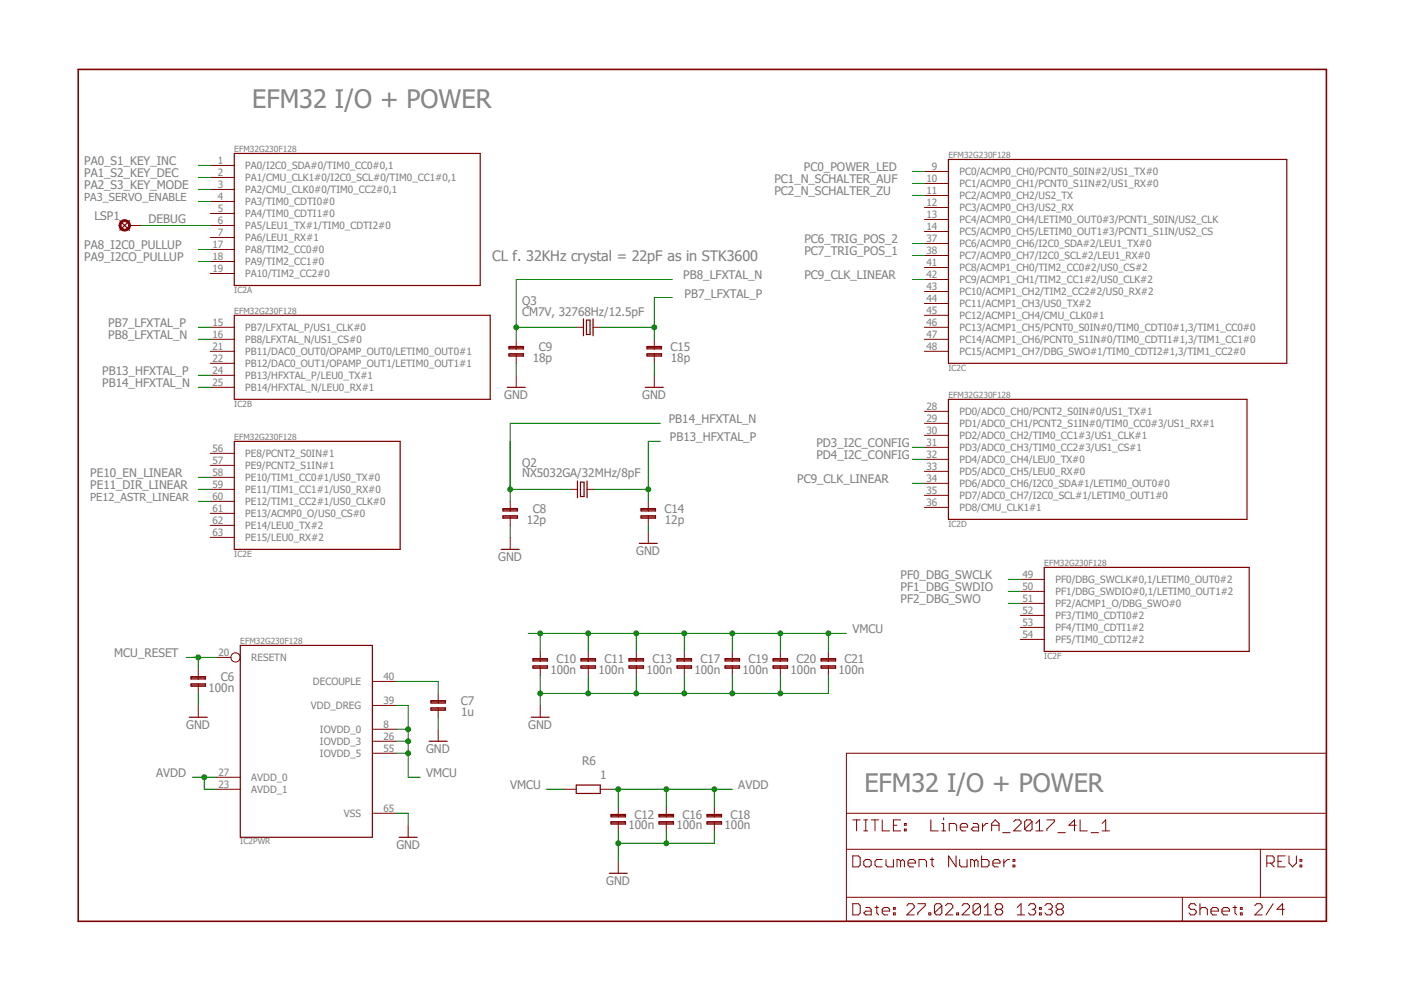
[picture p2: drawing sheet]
<svg xmlns="http://www.w3.org/2000/svg" width="297mm" height="210mm" viewBox="0 0 297 210" stroke-linecap="round" stroke-linejoin="round" font-family="sans-serif">
<path d="M16.5 14.7h264.1v180.2h-264.1z" fill="none" stroke="#7f0000" stroke-width=".34"/>
<g fill="none" stroke="#7f0000" stroke-width=".21">
<path d="M44.5 35h5.1M44.5 37.5h5.1M195.6 36.3h5.1M195.6 38.8h5.1M44.5 40.1h5.1M44.5 42.6h5.1M44.5 45.2h5.1M44.5 47.7h5.1M44.5 50.2h5.1M44.5 52.8h5.1M44.5 55.3h5.1M44.5 57.9h5.1"/>
<path d="M195.6 41.4h5.1M195.6 43.9h5.1M195.6 46.4h5.1M195.6 49h5.1M195.6 51.5h5.1M195.6 54.1h5.1M195.6 56.6h5.1M195.6 59.1h5.1M44.5 69.3h5.1M44.5 71.8h5.1M44.5 74.3h5.1M44.5 76.9h5.1"/>
<path d="M44.5 79.4h5.1M109.2 71.8v2M109.2 74.8v2.1M109.2 79.4v2.6M121.9 69.3h1.5M125.5 69.3h1.5M138.4 71.8v2M138.4 74.8v2.1M138.4 79.4v2.6M195.6 69.3h5.1M195.6 71.8h5.1M195.6 74.3h5.1"/>
<path d="M195.6 61.7h5.1M195.6 64.2h5.1M195.6 66.7h5.1M44.5 82h5.1M44.5 95.9h5.1M44.5 98.5h5.1M195.6 87h5.1M195.6 89.6h5.1M195.6 92.1h5.1M195.6 94.7h5.1M195.6 97.2h5.1M195.6 99.7h5.1"/>
<path d="M44.5 101h5.1M44.5 103.5h5.1M44.5 106.1h5.1M44.5 108.6h5.1M44.5 111.2h5.1M44.5 113.7h5.1M107.9 106.1v2M107.9 109.1v2.1M107.9 113.7v2.5M120.6 103.5h1.6M124.2 103.5h1.5M137.2 106.1v2"/>
<path d="M137.2 109.1v2.1M137.2 112.4v2.6M195.6 102.3h5.1M195.6 104.8h5.1M195.6 107.4h5.1M45.8 139.1h3M114.3 137.8v2.1M124.5 137.8v2.1M134.6 137.8v2.1M144.8 137.8v2.1M154.9 137.8v2.1M165.1 137.8v2.1"/>
<path d="M175.3 137.8v2.1M215.9 122.6h5M215.9 125.1h5M215.9 127.7h5M215.9 130.2h5M215.9 132.8h5M215.9 135.3h5M41.9 141.6v2.1M41.9 144.7v2M41.9 149.3v2.5M78.8 159.4h5M78.8 144.2h5"/>
<path d="M78.8 149.3h5M78.8 154.3h5M78.8 156.8h5M92.7 146.7v2.1M92.7 149.8v2M92.7 154.3v2.5M114.3 140.9v2M114.3 149.3v2.5M124.5 140.9v2M134.6 140.9v2M144.8 140.9v2M154.9 140.9v2"/>
<path d="M165.1 140.9v2M175.3 140.9v2M179.1 159.4h101.5v35.5h-101.5zM45.8 164.5h5M45.8 167h5M78.8 172.1h5M86.4 174.6v2.6M119.4 167h2.5M127 167h2.5M130.8 170.8v2M130.8 173.9v2M141 170.8v2"/>
<path d="M141 173.9v2M151.1 170.8v2M151.1 173.9v2M179.1 179.7h101.5M179.1 172.1h101.5M180.4 173.5h1.6M181.2 173.5v2.3M182.7 173.5h.9M182.7 175.8h.9M183.2 173.5v2.3M184.3 173.5h1.6M185.1 173.5v2.3"/>
<path d="M186.6 173.5v2.3h1.6M189 174.6h.8M190.5 173.5h-1.5v2.3h1.5M191.3 175.4h.4v.4h-.4zM191.3 174.2h.4v.4h-.4zM196.9 173.5v2.3h1.6M199.3 175.8h.8M199.3 174.2h.3v1.6M199.6 173.1v.4M200.8 175.8v-1.6h1.2l.4 .4v1.2M203.2 175h1.5v-.4l-.4-.4h-.8l-.3 .4v.8l.3 .4h.8M205.9 174.2h.8l.3 .4v1.2h-1.1l-.4-.4 .4-.4h1.1"/>
<path d="M207.9 174.2v1.6M209 174.2h-.4l-.7 .8M209.8 174.6h1.6M209.8 175.8v-1.6l.8-.7 .8 .7v1.6M212.1 176.2h1.6M214.5 173.9l.3-.4h.8l.4 .4v.3l-1.5 1.6h1.5M218.4 173.9l-.4-.4h-.8l-.4 .4v1.5M218.4 173.9v1.5l-.4 .4h-.8l-.4-.4M218.4 173.9l-1.6 1.5M219.2 174.2l.7-.7v2.3M219.2 175.8h1.5M221.5 173.5h1.6v.4l-1.6 1.5v.4"/>
<path d="M223.8 176.2h1.6M227.7 174.6h-1.6l1.2-1.1v2.3M228.5 173.5v2.3h1.5M230.8 176.2h1.6M233.2 175.8h1.5M233.2 174.2l.7-.7v2.3M266.7 179.7v10.2M130.8 182.2v2.6M179.1 189.9h101.5M180.4 181.1h1.2l.4 .4v1.5l-.4 .4h-1.2zM180.4 191.2h1.2l.4 .4v1.6l-.4 .4h-1.2zM182.7 182.2l.5-.3h.7l.4 .3v.8l-.4 .4h-.7l-.5-.4z"/>
<path d="M183.2 192h.7l.4 .4v1.2h-1.1l-.5-.4 .5-.4h1.1M185.1 192h.8M185.5 191.6v1.6l.4 .4M186.6 192.8h1.6v-.4l-.4-.4h-.7l-.5 .4v.8l.5 .4h.7M186.6 181.9h-1.1l-.4 .3v.8l.4 .4h1.1M187.4 181.9v1.1l.4 .4h1.2v-1.5M189 193.2h.4v.4h-.4zM189 192h.4v.4h-.4zM190.5 182.2l-.3-.3h-.4v1.5M190.5 182.2l.5-.3 .3 .3v1.2M190.5 182.2v1.2M191.9 191.6l.3-.4h.8l.4 .4v.4l-1.5 1.6h1.5"/>
<path d="M192.1 182.6h1.6v-.4l-.4-.3h-.8l-.4 .3v.8l.4 .4h.8M194.2 191.2h1.5v.4l-1.5 1.6v.4M194.4 183.4v-1.5h1.2l.4 .3v1.2M196.5 193.2h.4v.4h-.4zM196.8 181.9h.8M197.2 181.5v1.5l.4 .4M199.3 191.6v1.6l-.4 .4h-.8l-.4-.4M199.3 191.6l-.4-.4h-.8l-.4 .4v1.6M199.3 191.6l-1.6 1.6M200 191.6l.4-.4h.8l.4 .4v.4l-1.6 1.6h1.6M202.3 181.1v2.3l-1.6-2.3v2.3M202.4 193.2h.4v.4h-.4z"/>
<path d="M203 181.9v1.1l.4 .4h1.2v-1.5M203.5 191.6l.4-.4h.8l.4 .4v.4l-1.6 1.6h1.6M206.2 182.2l-.5-.3h-.3v1.5M206.2 182.2v1.2M206.2 182.2l.3-.3 .4 .3v1.2M207.4 191.6v1.6l-.4 .4h-.7l-.4-.4M207.4 191.6l-.4-.4h-.7l-.4 .4v1.6M207.4 191.6l-1.5 1.6M207.7 181.1v2.3h1.2l.4-.4v-.8l-.4-.3h-1.2M208.2 193.6h1.6M208.2 192l.8-.8v2.4M210.1 182.6h1.5v-.4l-.4-.3h-.8l-.3 .3v.8l.3 .4h.8"/>
<path d="M210.9 192.4l-.3 .4v.4l.3 .4h.8l.4-.4v-.4l-.4-.4M210.9 192.4l-.3-.4v-.4l.3-.4h.8l.4 .4v.4l-.4 .4M210.9 192.4h.8M212.4 181.9v1.5M213.6 181.9h-.5l-.7 .7M214.3 183h.4v.4h-.4zM214.3 181.9h.4v.3h-.4zM215.2 193.6h1.6M215.2 192l.8-.8v2.4M217.6 191.6l.4-.4h.7l.4 .4v.4l-.4 .4M218.4 192.4h.3M218.7 192.4l.4 .4v.4l-.4 .4h-.7l-.4-.4"/>
<path d="M219.9 193.2h.4v.4h-.4zM219.9 192h.4v.4h-.4zM221.1 191.6l.4-.4h.7l.4 .4v.4l-.4 .4M221.9 192.4h.3M222.2 192.4l.4 .4v.4l-.4 .4h-.7l-.4-.4M223.8 192.4l-.4 .4v.4l.4 .4h.8l.4-.4v-.4l-.4-.4M223.8 192.4l-.4-.4v-.4l.4-.4h.8l.4 .4v.4l-.4 .4M223.8 192.4h.8M250.1 189.9v5M253.1 191.6l-.4-.4h-.8l-.4 .4v.4l.4 .4h.8l.4 .4v.4l-.4 .4h-.8l-.4-.4M253.9 192.4l.4-.4h.7l.4 .4v1.2M253.9 191.2v2.4"/>
<path d="M256.2 192.8h1.6v-.4l-.4-.4h-.8l-.4 .4v.8l.4 .4h.8M258.5 192.8h1.6v-.4l-.4-.4h-.8l-.4 .4v.8l.4 .4h.8M260.9 192h.8M261.3 191.6v1.6l.4 .4M262.4 193.2h.4v.4h-.4zM262.4 192h.4v.4h-.4zM265.5 191.6l.4-.4h.8l.3 .4v.4l-1.5 1.6h1.5M268 182.6h1.2l.4-.4v-.7l-.4-.4h-1.2v2.3M268.8 182.6l.8 .8M269.4 191.2l-1.6 2.4M270.4 182.2h.7M271.7 192.4h-1.5l1.2-1.2v2.4"/>
<path d="M271.9 181.1h-1.5v2.3h1.5M272.7 181.1v1.5l.8 .8 .8-.8v-1.5M275 183h.4v.4h-.4zM275 181.9h.4v.3h-.4z"/>
<circle cx="49.8" cy="139.1" r=".98"/>
</g>
<g fill="none" stroke="#7f0000" stroke-width=".25">
<path d="M49.6 32.5h52v27.9h-52zM200.7 33.7h71.5v43.2h-71.5zM25.4 46.7l2 2M27.4 46.7l-2 2M49.6 66.7h54.1v17.8h-54.1zM107.7 74.8h3v.6h-3zM107.7 73.3h3v.5h-3zM107.7 75.1h3M107.7 73.6h3M123.4 67.5v3.5M124.1 67.7h.7v3.1h-.7zM125.5 67.5v3.5"/>
<path d="M136.9 74.8h3.1v.6h-3.1zM136.9 73.3h3.1v.5h-3.1zM136.9 75.1h3.1M136.9 73.6h3.1M49.6 93.4h35.1v22.8h-35.1zM107.3 82h3.8M136.5 82h3.8M200.7 84.5h63.1v25.4h-63.1zM106 116.2h3.9M106.4 109.1h3.1v.5h-3.1zM106.4 107.6h3.1v.5h-3.1zM106.4 109.4h3.1"/>
<path d="M106.4 107.9h3.1M122.2 101.8v3.5M122.8 102h.8v3.1h-.8zM124.2 101.8v3.5M135.3 115h3.8M135.6 109.1h3.1v.5h-3.1zM135.6 107.6h3.1v.5h-3.1zM135.6 109.4h3.1M135.6 107.9h3.1M50.8 136.6h28v40.6h-28zM112.8 139.4h3v.5h-3zM112.8 139.6h3"/>
<path d="M122.9 139.4h3.1v.5h-3.1zM122.9 139.6h3.1M133.1 139.4h3v.5h-3zM133.1 139.6h3M143.3 139.4h3v.5h-3zM143.3 139.6h3M153.4 139.4h3.1v.5h-3.1zM153.4 139.6h3.1M163.6 139.4h3v.5h-3zM163.6 139.6h3M173.7 139.4h3.1v.5h-3.1zM173.7 139.6h3.1"/>
<path d="M220.9 120.1h43.4v17.7h-43.4zM40 151.8h3.9M40.4 144.7h3.1v.5h-3.1zM40.4 143.2h3.1v.5h-3.1zM40.4 144.9h3.1M40.4 143.4h3.1M90.8 156.8h3.8M91.2 149.8h3v.5h-3zM91.2 148.3h3v.5h-3zM91.2 150h3M91.2 148.5h3M112.4 151.8h3.8"/>
<path d="M112.8 140.9h3v.5h-3zM112.8 141.1h3M122.9 140.9h3.1v.5h-3.1zM122.9 141.1h3.1M133.1 140.9h3v.5h-3zM133.1 141.1h3M143.3 140.9h3v.5h-3zM143.3 141.1h3M153.4 140.9h3.1v.5h-3.1zM153.4 141.1h3.1M163.6 140.9h3v.5h-3zM163.6 141.1h3"/>
<path d="M173.7 140.9h3.1v.5h-3.1zM173.7 141.1h3.1M84.5 177.2h3.8M121.9 166.1h5.1v1.8h-5.1zM129.3 173.9h3v.5h-3zM129.3 172.3h3v.5h-3zM129.3 174.1h3M129.3 172.6h3M139.4 173.9h3.1v.5h-3.1zM139.4 172.3h3.1v.5h-3.1zM139.4 174.1h3.1M139.4 172.6h3.1"/>
<path d="M149.6 173.9h3.1v.5h-3.1zM149.6 172.3h3.1v.5h-3.1zM149.6 174.1h3.1M149.6 172.6h3.1M128.9 184.8h3.8"/>
</g>
<path d="M25.5 46.8a1.22 1.22 0 0 1 1.9 .2 1.22 1.22 0 0 1-.6 1.8 1.22 1.22 0 0 1-1.6-1.1h.4a.81 .81 0 0 1 1-.8 .81 .81 0 0 1 .4 1.3 .81 .81 0 0 1-1.3-.2l-.1-.3h-.4z" fill-rule="evenodd" fill="#7f0000"/>
<path d="M25.5 46.8a1.22 1.22 0 0 1 1.9 .2 1.22 1.22 0 0 1-.6 1.8 1.22 1.22 0 0 1-1.6-1.1h.4a.81 .81 0 0 1 1-.8 .81 .81 0 0 1 .4 1.3 .81 .81 0 0 1-1.3-.2l-.1-.3h-.4zM27.4 47.7h2.5" fill="none" stroke="#7f0000" stroke-width=".21"/>
<path d="M130.8 175.9v6.3M141 175.9v2.5h-10.2" fill="none" stroke="#007f00" stroke-width=".21"/>
<circle cx="130.8" cy="178.4" r=".51" fill="#007f00"/>
<g fill="none" stroke="#007f00" stroke-width=".21">
<path d="M151.1 175.9v2.5h-10.1"/>
<circle cx="130.8" cy="178.4" r=".51"/>
</g>
<circle cx="141" cy="178.4" r=".51" fill="#007f00"/>
<g fill="none" stroke="#007f00" stroke-width=".21">
<path d="M114.3 142.9v6.4M124.5 142.9v3.8h-10.2"/>
<circle cx="141" cy="178.4" r=".51"/>
</g>
<circle cx="114.3" cy="146.7" r=".51" fill="#007f00"/>
<g fill="none" stroke="#007f00" stroke-width=".21">
<path d="M134.6 142.9v3.8h-10.1"/>
<circle cx="114.3" cy="146.7" r=".51"/>
</g>
<circle cx="124.5" cy="146.7" r=".51" fill="#007f00"/>
<g fill="none" stroke="#007f00" stroke-width=".21">
<path d="M144.8 142.9v3.8h-10.2"/>
<circle cx="124.5" cy="146.7" r=".51"/>
</g>
<circle cx="134.6" cy="146.7" r=".51" fill="#007f00"/>
<g fill="none" stroke="#007f00" stroke-width=".21">
<path d="M154.9 142.9v3.8h-10.1"/>
<circle cx="134.6" cy="146.7" r=".51"/>
</g>
<circle cx="144.8" cy="146.7" r=".51" fill="#007f00"/>
<g fill="none" stroke="#007f00" stroke-width=".21">
<path d="M165.1 142.9v3.8h-10.2"/>
<circle cx="144.8" cy="146.7" r=".51"/>
</g>
<circle cx="154.9" cy="146.7" r=".51" fill="#007f00"/>
<g fill="none" stroke="#007f00" stroke-width=".21">
<path d="M175.3 142.9v3.8h-10.2"/>
<circle cx="154.9" cy="146.7" r=".51"/>
</g>
<circle cx="165.1" cy="146.7" r=".51" fill="#007f00"/>
<g fill="none" stroke="#007f00" stroke-width=".21">
<path d="M109.2 76.9v2.5M138.4 76.9v2.5M107.9 111.2v2.5M137.2 111.2v1.2M114.3 137.8v-3.8h30.5v3.8M124.5 134v3.8M134.6 134v3.8M41.9 146.7v2.6M83.8 144.2h8.9v2.5M92.7 151.8v2.5M83.8 172.1h2.6v2.5M115.6 167h3.8"/>
<circle cx="165.1" cy="146.7" r=".51"/>
</g>
<circle cx="134.6" cy="134" r=".51" fill="#007f00"/>
<circle cx="134.6" cy="134" r=".51" fill="none" stroke="#007f00" stroke-width=".21"/>
<circle cx="124.5" cy="134" r=".51" fill="#007f00"/>
<g fill="none" stroke="#007f00" stroke-width=".21">
<path d="M144.8 134h10.1v3.8"/>
<circle cx="124.5" cy="134" r=".51"/>
</g>
<circle cx="144.8" cy="134" r=".51" fill="#007f00"/>
<g fill="none" stroke="#007f00" stroke-width=".21">
<path d="M154.9 134h10.2v3.8"/>
<circle cx="144.8" cy="134" r=".51"/>
</g>
<circle cx="154.9" cy="134" r=".51" fill="#007f00"/>
<g fill="none" stroke="#007f00" stroke-width=".21">
<path d="M165.1 134h10.2v3.8"/>
<circle cx="154.9" cy="134" r=".51"/>
</g>
<circle cx="165.1" cy="134" r=".51" fill="#007f00"/>
<g fill="none" stroke="#007f00" stroke-width=".21">
<path d="M175.3 134h3.8"/>
<circle cx="165.1" cy="134" r=".51"/>
</g>
<circle cx="175.3" cy="134" r=".51" fill="#007f00"/>
<g fill="none" stroke="#007f00" stroke-width=".21">
<path d="M113 134h1.3"/>
<circle cx="175.3" cy="134" r=".51"/>
</g>
<circle cx="114.3" cy="134" r=".51" fill="#007f00"/>
<g fill="none" stroke="#007f00" stroke-width=".21">
<path d="M111.8 134h1.2M83.8 154.3h2.6v5.1h-2.6M83.8 156.8h2.6"/>
<circle cx="114.3" cy="134" r=".51"/>
</g>
<circle cx="86.4" cy="156.8" r=".51" fill="#007f00"/>
<g fill="none" stroke="#007f00" stroke-width=".21">
<path d="M83.8 149.3h2.6v5"/>
<circle cx="86.4" cy="156.8" r=".51"/>
</g>
<circle cx="86.4" cy="154.3" r=".51" fill="#007f00"/>
<g fill="none" stroke="#007f00" stroke-width=".21">
<path d="M86.4 159.4v5.1"/>
<circle cx="86.4" cy="154.3" r=".51"/>
</g>
<circle cx="86.4" cy="159.4" r=".51" fill="#007f00"/>
<g fill="none" stroke="#007f00" stroke-width=".21">
<path d="M40.7 164.5h5.1M43.2 164.5v2.5h2.6M86.4 164.5h2.5"/>
<circle cx="86.4" cy="159.4" r=".51"/>
</g>
<circle cx="43.2" cy="164.5" r=".51" fill="#007f00"/>
<g fill="none" stroke="#007f00" stroke-width=".21">
<path d="M129.5 167h11.5v3.8M130.8 167v3.8"/>
<circle cx="43.2" cy="164.5" r=".51"/>
</g>
<circle cx="130.8" cy="167" r=".51" fill="#007f00"/>
<g fill="none" stroke="#007f00" stroke-width=".21">
<path d="M141 167h10.1v3.8"/>
<circle cx="130.8" cy="167" r=".51"/>
</g>
<circle cx="141" cy="167" r=".51" fill="#007f00"/>
<g fill="none" stroke="#007f00" stroke-width=".21">
<path d="M151.1 167h3.8"/>
<circle cx="141" cy="167" r=".51"/>
</g>
<circle cx="151.1" cy="167" r=".51" fill="#007f00"/>
<g fill="none" stroke="#007f00" stroke-width=".21">
<path d="M39.4 139.1h6.4M41.9 139.1v2.5"/>
<circle cx="151.1" cy="167" r=".51"/>
</g>
<circle cx="41.9" cy="139.1" r=".51" fill="#007f00"/>
<g fill="none" stroke="#007f00" stroke-width=".21">
<path d="M41.9 69.3h2.6M127 69.3h11.4M142.2 62.9h-3.8v8.9M213.3 122.6h2.6M213.3 125.1h2.6M213.3 127.7h2.6"/>
<circle cx="41.9" cy="139.1" r=".51"/>
</g>
<circle cx="138.4" cy="69.3" r=".51" fill="#007f00"/>
<g fill="none" stroke="#007f00" stroke-width=".21">
<path d="M142.2 59.1h-33v12.7M41.9 71.8h2.6M109.2 69.3h12.7"/>
<circle cx="138.4" cy="69.3" r=".51"/>
</g>
<circle cx="109.2" cy="69.3" r=".51" fill="#007f00"/>
<g fill="none" stroke="#007f00" stroke-width=".21">
<path d="M41.9 79.4h2.6M137.2 93.4v12.7M125.7 103.5h11.5"/>
<circle cx="109.2" cy="69.3" r=".51"/>
</g>
<circle cx="137.2" cy="103.5" r=".51" fill="#007f00"/>
<g fill="none" stroke="#007f00" stroke-width=".21">
<path d="M41.9 82h2.6M137.2 93.4h2.5M139.7 89.6h-31.8v16.5M107.9 103.5h12.7"/>
<circle cx="137.2" cy="103.5" r=".51"/>
</g>
<circle cx="107.9" cy="103.5" r=".51" fill="#007f00"/>
<g fill="none" stroke="#007f00" stroke-width=".21">
<path d="M41.9 35h2.6M41.9 37.5h2.6M193 36.3h2.6M193 38.8h2.6M29.9 47.7h14.6M41.9 40.1h2.6M41.9 42.6h2.6M41.9 52.8h2.6M41.9 55.3h2.6M193 51.5h2.6M193 54.1h2.6M193 59.1h2.6"/>
<path d="M193 41.4h2.6M193 94.7h2.6M193 97.2h2.6M41.9 101h2.6M41.9 103.5h2.6M41.9 106.1h2.6M193 102.3h2.6"/>
<circle cx="107.9" cy="103.5" r=".51"/>
</g>
<g font-size="5.4" fill="#7f7f7f">
<text x="53.4" y="22.9">EFM32 I/O + POWER</text>
<text x="182.9" y="167.6">EFM32 I/O + POWER</text>
</g>
<text font-size="3" fill="#7f7f7f" x="104.1" y="55.3">CL f. 32KHz crystal = 22pF as in STK3600</text>
<g font-size="2.5" fill="#7f7f7f">
<text x="17.8" y="35">PA0_S1_KEY_INC</text>
<text x="17.8" y="40.1">PA2_S3_KEY_MODE</text>
<text x="17.8" y="37.5">PA1_S2_KEY_DEC</text>
<text x="163.8" y="38.8">PC1_N_SCHALTER_AUF</text>
<text x="163.8" y="41.4">PC2_N_SCHALTER_ZU</text>
<text x="170.1" y="36.3">PC0_POWER_LED</text>
<text x="20" y="46.6">LSP1</text>
<text x="31.5" y="47.2">DEBUG</text>
<text x="17.8" y="52.8">PA8_I2C0_PULLUP</text>
<text x="170.2" y="51.5">PC6_TRIG_POS_2</text>
<text x="17.8" y="55.3">PA9_I2CO_PULLUP</text>
<text x="144.6" y="59.1">PB8_LFXTAL_N</text>
<text x="170.2" y="54.1">PC7_TRIG_POS_1</text>
<text x="170.2" y="59.1">PC9_CLK_LINEAR</text>
<text x="110.5" y="64.5">Q3</text>
<text x="144.8" y="62.9">PB7_LFXTAL_P</text>
<text x="22.9" y="69.3">PB7_LFXTAL_P</text>
<text x="22.9" y="71.8">PB8_LFXTAL_N</text>
<text x="110.5" y="66.8">CM7V, 32768Hz/12.5pF</text>
<text x="112.7" y="76.5">18p</text>
<text x="114" y="74.2">C9</text>
<text x="141.9" y="74.2">C15</text>
<text x="141.9" y="76.5">18p</text>
<text x="21.6" y="79.4">PB13_HFXTAL_P</text>
<text x="21.6" y="82">PB14_HFXTAL_N</text>
<text x="106.7" y="84.5">GND</text>
<text x="135.9" y="84.5">GND</text>
<text x="141.5" y="89.6">PB14_HFXTAL_N</text>
<text x="141.7" y="93.4">PB13_HFXTAL_P</text>
<text x="172.7" y="94.7">PD3_I2C_CONFIG</text>
<text x="19.1" y="101">PE10_EN_LINEAR</text>
<text x="110.5" y="98.7">Q2</text>
<text x="110.5" y="101">NX5032GA/32MHz/8pF</text>
<text x="172.7" y="97.2">PD4_I2C_CONFIG</text>
<text x="19.1" y="103.5">PE11_DIR_LINEAR</text>
<text x="168.7" y="102.3">PC9_CLK_LINEAR</text>
<text x="111.5" y="110.8">12p</text>
<text x="112.7" y="108.5">C8</text>
<text x="140.6" y="108.5">C14</text>
<text x="140.7" y="110.8">12p</text>
<text x="105.4" y="118.8">GND</text>
<text x="134.6" y="117.5">GND</text>
<text x="190.5" y="122.6">PF0_DBG_SWCLK</text>
<text x="190.5" y="125.1">PF1_DBG_SWDIO</text>
<text x="190.5" y="127.7">PF2_DBG_SWO</text>
<text x="180.3" y="134">VMCU</text>
<text x="24.2" y="139.1">MCU_RESET</text>
<text x="116.5" y="142.5">100n</text>
<text x="117.7" y="140.3">C10</text>
<text x="126.6" y="142.5">100n</text>
<text x="127.9" y="140.3">C11</text>
<text x="136.8" y="142.5">100n</text>
<text x="138" y="140.3">C13</text>
<text x="146.9" y="142.5">100n</text>
<text x="148.2" y="140.3">C17</text>
<text x="157.1" y="142.5">100n</text>
<text x="158.4" y="140.3">C19</text>
<text x="167.3" y="142.5">100n</text>
<text x="168.5" y="140.3">C20</text>
<text x="177.4" y="142.5">100n</text>
<text x="178.7" y="140.3">C21</text>
<text x="44.1" y="146.3">100n</text>
<text x="46.7" y="144.1">C6</text>
<text x="97.5" y="149.1">C7</text>
<text x="39.4" y="154.3">GND</text>
<text x="97.6" y="151.4">1u</text>
<text x="111.8" y="154.3">GND</text>
<text x="90.2" y="159.4">GND</text>
<text x="123.2" y="161.8">R6</text>
<text x="33.1" y="164.5">AVDD</text>
<text x="90.2" y="164.5">VMCU</text>
<text x="107.9" y="167">VMCU</text>
<text x="127" y="164.8">1</text>
<text x="156.2" y="167">AVDD</text>
<text x="134.2" y="173.2">C12</text>
<text x="144.4" y="173.2">C16</text>
<text x="154.6" y="173.2">C18</text>
<text x="83.9" y="179.7">GND</text>
<text x="133" y="175.5">100n</text>
<text x="143.1" y="175.5">100n</text>
<text x="153.3" y="175.5">100n</text>
<text x="128.3" y="187.3">GND</text>
</g>
<g font-size="2.3" fill="#7f7f7f">
<text x="17.8" y="42.6">PA3_SERVO_ENABLE</text>
<text x="19.1" y="106.1">PE12_ASTR_LINEAR</text>
</g>
<g font-size="2.1" fill="#7f7f7f">
<text x="46.1" y="34.6">1</text>
<text x="51.9" y="35.8">PA0/I2C0_SDA#0/TIM0_CC0#0,1</text>
<text x="197.1" y="35.9">9</text>
<text x="46.1" y="37.2">2</text>
<text x="46.1" y="39.7">3</text>
<text x="51.9" y="38.3">PA1/CMU_CLK1#0/I2C0_SCL#0/TIM0_CC1#0,1</text>
<text x="51.9" y="40.9">PA2/CMU_CLK0#0/TIM0_CC2#0,1</text>
<text x="196" y="38.4">10</text>
<text x="196" y="41">11</text>
<text x="203" y="37">PC0/ACMP0_CH0/PCNT0_S0IN#2/US1_TX#0</text>
<text x="203" y="39.6">PC1/ACMP0_CH1/PCNT0_S1IN#2/US1_RX#0</text>
<text x="46.1" y="42.2">4</text>
<text x="46.1" y="44.8">5</text>
<text x="46.1" y="47.3">6</text>
<text x="51.9" y="43.4">PA3/TIM0_CDTI0#0</text>
<text x="51.9" y="45.9">PA4/TIM0_CDTI1#0</text>
<text x="196" y="43.5">12</text>
<text x="196" y="46.1">13</text>
<text x="203" y="42.1">PC2/ACMP0_CH2/US2_TX</text>
<text x="203" y="44.7">PC3/ACMP0_CH3/US2_RX</text>
<text x="203" y="47.2">PC4/ACMP0_CH4/LETIM0_OUT0#3/PCNT1_S0IN/US2_CLK</text>
<text x="45" y="52.4">17</text>
<text x="46.1" y="49.9">7</text>
<text x="51.9" y="48.5">PA5/LEU1_TX#1/TIM0_CDTI2#0</text>
<text x="51.9" y="51">PA6/LEU1_RX#1</text>
<text x="51.9" y="53.6">PA8/TIM2_CC0#0</text>
<text x="196" y="48.6">14</text>
<text x="196" y="51.1">37</text>
<text x="196" y="53.7">38</text>
<text x="203" y="49.7">PC5/ACMP0_CH5/LETIM0_OUT1#3/PCNT1_S1IN/US2_CS</text>
<text x="203" y="52.3">PC6/ACMP0_CH6/I2C0_SDA#2/LEU1_TX#0</text>
<text x="45" y="54.9">18</text>
<text x="45" y="57.5">19</text>
<text x="51.9" y="56.1">PA9/TIM2_CC1#0</text>
<text x="51.9" y="58.6">PA10/TIM2_CC2#0</text>
<text x="196" y="56.2">41</text>
<text x="196" y="58.8">42</text>
<text x="203" y="54.8">PC7/ACMP0_CH7/I2C0_SCL#2/LEU1_RX#0</text>
<text x="203" y="57.4">PC8/ACMP1_CH0/TIM2_CC0#2/US0_CS#2</text>
<text x="203" y="59.9">PC9/ACMP1_CH1/TIM2_CC1#2/US0_CLK#2</text>
<text x="196" y="61.3">43</text>
<text x="196" y="63.8">44</text>
<text x="203" y="62.4">PC10/ACMP1_CH2/TIM2_CC2#2/US0_RX#2</text>
<text x="203" y="65">PC11/ACMP1_CH3/US0_TX#2</text>
<text x="45" y="68.9">15</text>
<text x="45" y="71.5">16</text>
<text x="51.9" y="70">PB7/LFXTAL_P/US1_CLK#0</text>
<text x="196" y="66.4">45</text>
<text x="196" y="68.9">46</text>
<text x="196" y="71.5">47</text>
<text x="203" y="67.5">PC12/ACMP1_CH4/CMU_CLK0#1</text>
<text x="203" y="70">PC13/ACMP1_CH5/PCNT0_S0IN#0/TIM0_CDTI0#1,3/TIM1_CC0#0</text>
<text x="45" y="74">21</text>
<text x="45" y="76.5">22</text>
<text x="51.9" y="72.6">PB8/LFXTAL_N/US1_CS#0</text>
<text x="51.9" y="75.1">PB11/DAC0_OUT0/OPAMP_OUT0/LETIM0_OUT0#1</text>
<text x="51.9" y="77.6">PB12/DAC0_OUT1/OPAMP_OUT1/LETIM0_OUT1#1</text>
<text x="196" y="74">48</text>
<text x="203" y="72.6">PC14/ACMP1_CH6/PCNT0_S1IN#0/TIM0_CDTI1#1,3/TIM1_CC1#0</text>
<text x="203" y="75.1">PC15/ACMP1_CH7/DBG_SWO#1/TIM0_CDTI2#1,3/TIM1_CC2#0</text>
<text x="45" y="79.1">24</text>
<text x="45" y="81.6">25</text>
<text x="51.9" y="80.2">PB13/HFXTAL_P/LEU0_TX#1</text>
<text x="51.9" y="82.7">PB14/HFXTAL_N/LEU0_RX#1</text>
<text x="196" y="86.7">28</text>
<text x="196" y="89.2">29</text>
<text x="203" y="87.8">PD0/ADC0_CH0/PCNT2_S0IN#0/US1_TX#1</text>
<text x="45" y="95.6">56</text>
<text x="196" y="91.8">30</text>
<text x="196" y="94.3">31</text>
<text x="203" y="90.3">PD1/ADC0_CH1/PCNT2_S1IN#0/TIM0_CC0#3/US1_RX#1</text>
<text x="203" y="92.9">PD2/ADC0_CH2/TIM0_CC1#3/US1_CLK#1</text>
<text x="203" y="95.4">PD3/ADC0_CH3/TIM0_CC2#3/US1_CS#1</text>
<text x="45" y="98.1">57</text>
<text x="45" y="100.7">58</text>
<text x="51.9" y="96.7">PE8/PCNT2_S0IN#1</text>
<text x="51.9" y="99.2">PE9/PCNT2_S1IN#1</text>
<text x="51.9" y="101.8">PE10/TIM1_CC0#1/US0_TX#0</text>
<text x="196" y="96.9">32</text>
<text x="196" y="99.4">33</text>
<text x="196" y="101.9">34</text>
<text x="203" y="98">PD4/ADC0_CH4/LEU0_TX#0</text>
<text x="203" y="100.5">PD5/ADC0_CH5/LEU0_RX#0</text>
<text x="45" y="103.2">59</text>
<text x="45" y="105.7">60</text>
<text x="51.9" y="104.3">PE11/TIM1_CC1#1/US0_RX#0</text>
<text x="51.9" y="106.8">PE12/TIM1_CC2#1/US0_CLK#0</text>
<text x="196" y="104.5">35</text>
<text x="196" y="107">36</text>
<text x="203" y="103">PD6/ADC0_CH6/I2C0_SDA#1/LETIM0_OUT0#0</text>
<text x="203" y="105.6">PD7/ADC0_CH7/I2C0_SCL#1/LETIM0_OUT1#0</text>
<text x="45" y="108.3">61</text>
<text x="45" y="110.8">62</text>
<text x="45" y="113.4">63</text>
<text x="51.9" y="109.4">PE13/ACMP0_O/US0_CS#0</text>
<text x="51.9" y="111.9">PE14/LEU0_TX#2</text>
<text x="203" y="108.1">PD8/CMU_CLK1#1</text>
<text x="51.9" y="114.5">PE15/LEU0_RX#2</text>
<text x="216.3" y="122.2">49</text>
<text x="216.3" y="124.8">50</text>
<text x="223.3" y="123.4">PF0/DBG_SWCLK#0,1/LETIM0_OUT0#2</text>
<text x="223.3" y="125.9">PF1/DBG_SWDIO#0,1/LETIM0_OUT1#2</text>
<text x="216.3" y="127.3">51</text>
<text x="216.3" y="129.8">52</text>
<text x="223.3" y="128.4">PF2/ACMP1_O/DBG_SWO#0</text>
<text x="223.3" y="131">PF3/TIM0_CDTI0#2</text>
<text x="216.3" y="132.4">53</text>
<text x="216.3" y="134.9">54</text>
<text x="223.3" y="133.5">PF4/TIM0_CDTI1#2</text>
<text x="223.3" y="136.1">PF5/TIM0_CDTI2#2</text>
<text x="46.2" y="138.7">20</text>
<text x="53.2" y="139.9">RESETN</text>
<text x="81.1" y="143.8">40</text>
<text x="66.2" y="144.9">DECOUPLE</text>
<text x="81.1" y="148.9">39</text>
<text x="65.8" y="150">VDD_DREG</text>
<text x="67.7" y="155.1">IOVDD_0</text>
<text x="81.1" y="154">8</text>
<text x="67.7" y="157.6">IOVDD_3</text>
<text x="67.7" y="160.1">IOVDD_5</text>
<text x="81.1" y="156.5">26</text>
<text x="81.1" y="159">55</text>
<text x="46.2" y="164.1">27</text>
<text x="46.2" y="166.7">23</text>
<text x="53.2" y="165.2">AVDD_0</text>
<text x="53.2" y="167.8">AVDD_1</text>
<text x="72.8" y="172.8">VSS</text>
<text x="81.1" y="171.7">65</text>
</g>
<g font-size="1.8" fill="#7f7f7f">
<text x="49.6" y="32.2">EFM32G230F128</text>
<text x="200.7" y="33.5">EFM32G230F128</text>
<text x="49.6" y="61.9">IC2A</text>
<text x="49.6" y="66.5">EFM32G230F128</text>
<text x="200.7" y="78.4">IC2C</text>
<text x="49.6" y="86">IC2B</text>
<text x="200.7" y="84.2">EFM32G230F128</text>
<text x="49.6" y="93.1">EFM32G230F128</text>
<text x="200.7" y="111.4">IC2D</text>
<text x="49.6" y="117.8">IC2E</text>
<text x="220.9" y="119.8">EFM32G230F128</text>
<text x="50.8" y="136.3">EFM32G230F128</text>
<text x="220.9" y="139.4">IC2F</text>
<text x="50.8" y="178.7">IC2PWR</text>
</g>
</svg>
